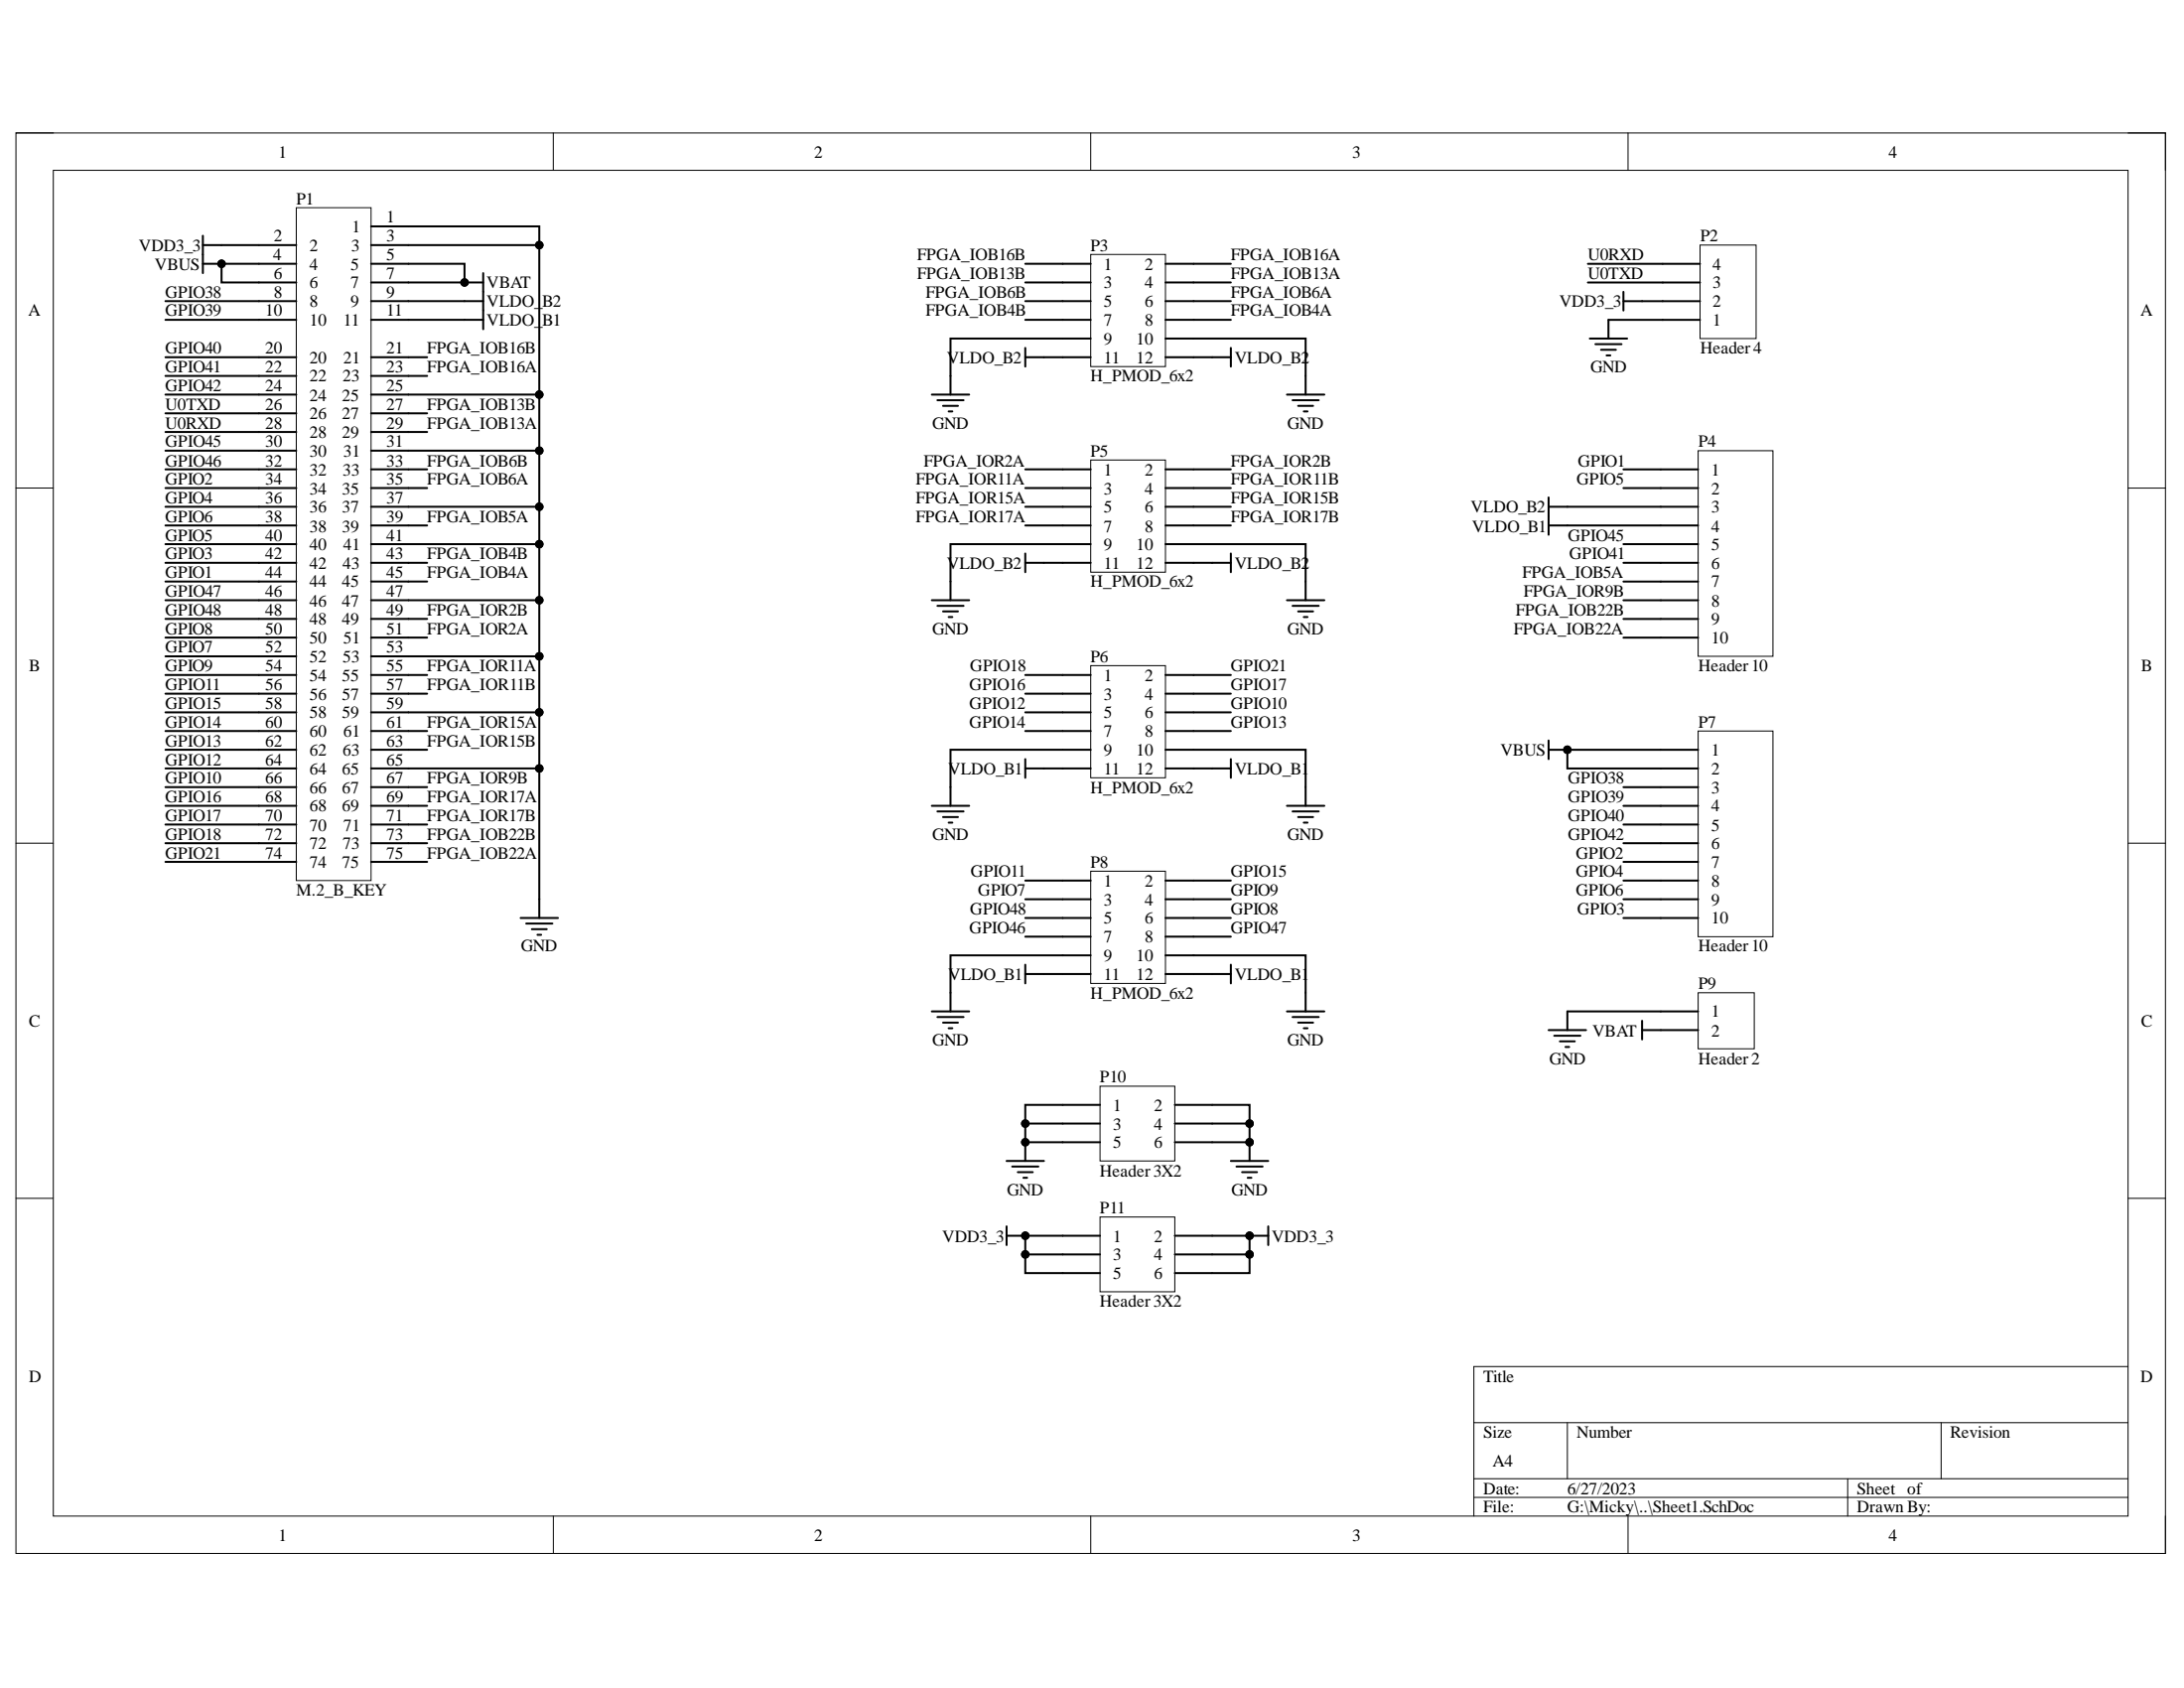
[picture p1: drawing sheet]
<svg xmlns="http://www.w3.org/2000/svg" width="279mm" height="216mm" viewBox="0 0 279 216" stroke-linecap="round" stroke-linejoin="round" font-family="sans-serif">
<path d="M2 17h275v181.7h-275z" fill="none" stroke="#000" stroke-width=".13"/>
<path d="M6.8 21.8h265.4v172.1h-265.4z" fill-rule="evenodd" fill="#fff"/>
<g fill="none" stroke="#000" stroke-width=".13">
<path d="M2 17h4.8M70.8 17v4.8M139.5 17v4.8M208.3 17v4.8M272.2 17h4.8v4.8M6.8 21.8h265.4v172.1h-265.4zM2 62.4h4.8M272.2 62.4h4.8M2 107.8h4.8M272.2 107.8h4.8M2 153.3h4.8M272.2 153.3h4.8"/>
<path d="M272.2 174.8h-83.6v19.1M70.8 193.9v4.8M139.5 193.9v4.8M188.6 182h83.6M188.6 189.1h83.6M188.6 191.5h83.6M200.5 182v7.1M208.3 193.9v4.8M236.4 189.1v4.8M248.3 182v7.1M277 193.9v4.8"/>
</g>
<path d="M37.9 26.6h9.6v86h-9.6z" fill-rule="evenodd" fill="#fff"/>
<g fill="none" stroke="#000" stroke-width=".13">
<path d="M37.9 26.6h9.6v86h-9.6z"/>
<circle cx="28.3" cy="33.7" r=".48"/>
<circle cx="59.4" cy="36.1" r=".48"/>
</g>
<g fill="none" stroke="#000" stroke-width=".25">
<path d="M26 31.3h2.3M26 33.7h2.3M26 30.1v4.8M33.1 31.3h4.8M33.1 33.7h4.8M33.1 36.1h4.8M33.1 38.5h4.8M47.5 29h4.8M47.5 31.3h4.8M47.5 33.7h4.8M47.5 36.1h4.8M47.5 38.5h4.8"/>
<path d="M59.4 36.1h2.4M59.4 38.5h2.4M61.8 34.9v7.2M33.1 40.9h4.8M33.1 45.7h4.8M33.1 48.1h4.8M33.1 50.5h4.8M33.1 52.9h4.8M33.1 55.3h4.8M33.1 57.6h4.8M47.5 40.9h4.8M47.5 45.7h4.8"/>
<path d="M47.5 48.1h4.8M47.5 50.5h4.8M47.5 52.9h4.8M47.5 55.3h4.8M47.5 57.6h4.8M59.4 40.9h2.4M33.1 60h4.8M33.1 62.4h4.8M33.1 64.8h4.8M33.1 67.2h4.8M33.1 69.6h4.8M33.1 72h4.8"/>
<path d="M33.1 74.4h4.8M33.1 76.8h4.8M33.1 79.2h4.8M47.5 60h4.8M47.5 62.4h4.8M47.5 64.8h4.8M47.5 67.2h4.8M47.5 69.6h4.8M47.5 72h4.8M47.5 74.4h4.8M47.5 76.8h4.8M47.5 79.2h4.8"/>
<path d="M33.1 81.5h4.8M33.1 83.9h4.8M33.1 86.3h4.8M33.1 88.7h4.8M33.1 91.1h4.8M33.1 93.5h4.8M33.1 95.9h4.8M33.1 98.3h4.8M47.5 81.5h4.8M47.5 83.9h4.8M47.5 86.3h4.8M47.5 88.7h4.8"/>
<path d="M47.5 91.1h4.8M47.5 93.5h4.8M47.5 95.9h4.8M47.5 98.3h4.8M33.1 100.7h4.8M33.1 103.1h4.8M33.1 105.5h4.8M33.1 107.8h4.8M33.1 110.2h4.8M47.5 100.7h4.8M47.5 103.1h4.8M47.5 105.5h4.8"/>
<path d="M47.5 107.8h4.8M47.5 110.2h4.8M66.6 117.4h4.8M67.3 118.1h3.4M68 118.8h1.9M68.8 119.6h.4M69 115v2.4"/>
</g>
<g fill="#000">
<circle cx="28.3" cy="33.7" r=".48"/>
<circle cx="59.4" cy="36.1" r=".48"/>
</g>
<path d="M139.5 32.5h9.6v14.4h-9.6z" fill-rule="evenodd" fill="#fff"/>
<path d="M139.5 32.5h9.6v14.4h-9.6z" fill="none" stroke="#000" stroke-width=".13"/>
<path d="M135.9 33.7h3.6M135.9 36.1h3.6M135.9 38.5h3.6M149.1 33.7h3.6M149.1 36.1h3.6M149.1 38.5h3.6M135.9 40.9h3.6M135.9 43.3h3.6M135.9 45.7h3.6M149.1 40.9h3.6M149.1 43.3h3.6M149.1 45.7h3.6" fill="none" stroke="#000" stroke-width=".25"/>
<path d="M139.5 58.8h9.6v14.4h-9.6z" fill-rule="evenodd" fill="#fff"/>
<path d="M139.5 58.8h9.6v14.4h-9.6z" fill="none" stroke="#000" stroke-width=".13"/>
<path d="M135.9 60h3.6M135.9 62.4h3.6M135.9 64.8h3.6M135.9 67.2h3.6M135.9 69.6h3.6M135.9 72h3.6M149.1 60h3.6M149.1 62.4h3.6M149.1 64.8h3.6M149.1 67.2h3.6M149.1 69.6h3.6M149.1 72h3.6" fill="none" stroke="#000" stroke-width=".25"/>
<path d="M139.5 85.1h9.6v14.4h-9.6z" fill-rule="evenodd" fill="#fff"/>
<path d="M139.5 85.1h9.6v14.4h-9.6z" fill="none" stroke="#000" stroke-width=".13"/>
<g fill="none" stroke="#000" stroke-width=".25">
<path d="M119.2 50.5h4.8M119.9 51.2h3.4M120.6 51.9h2M121.4 52.6h.4M121.6 48.1v2.4M164.6 50.5h4.8M165.4 51.2h3.3M166.1 51.9h1.9M166.8 52.6h.5M167 48.1v2.4M119.2 76.8h4.8M119.9 77.5h3.4"/>
<path d="M120.6 78.2h2M121.4 78.9h.4M121.6 74.4v2.4M164.6 76.8h4.8M165.4 77.5h3.3M166.1 78.2h1.9M166.8 78.9h.5M167 74.4v2.4M135.9 86.3h3.6M135.9 88.7h3.6M135.9 91.1h3.6M135.9 93.5h3.6"/>
<path d="M135.9 95.9h3.6M135.9 98.3h3.6M149.1 86.3h3.6M149.1 88.7h3.6M149.1 91.1h3.6M149.1 93.5h3.6M149.1 95.9h3.6M149.1 98.3h3.6M119.2 103.1h4.8M119.9 103.8h3.4M120.6 104.5h2M121.4 105.2h.4"/>
<path d="M121.6 100.7v2.4M164.6 103.1h4.8M165.4 103.8h3.3M166.1 104.5h1.9M166.8 105.2h.5M167 100.7v2.4"/>
</g>
<path d="M217.5 31.3h7.2v12h-7.2z" fill-rule="evenodd" fill="#fff"/>
<path d="M217.5 31.3h7.2v12h-7.2z" fill="none" stroke="#000" stroke-width=".13"/>
<path d="M207.7 38.5h2.4M207.7 37.3v2.4M212.7 38.5h4.8M212.7 36.1h4.8M212.7 33.7h4.8M203.4 43.3h4.8M204.1 44h3.3M204.8 44.7h1.9M205.5 45.5h.5M205.8 40.9v2.4M212.7 40.9h4.8" fill="none" stroke="#000" stroke-width=".25"/>
<path d="M139.5 111.4h9.6v14.4h-9.6z" fill-rule="evenodd" fill="#fff"/>
<path d="M139.5 111.4h9.6v14.4h-9.6z" fill="none" stroke="#000" stroke-width=".13"/>
<g fill="none" stroke="#000" stroke-width=".25">
<path d="M135.9 112.6h3.6M135.9 115h3.6M135.9 117.4h3.6M135.9 119.8h3.6M149.1 112.6h3.6M149.1 115h3.6M149.1 117.4h3.6M149.1 119.8h3.6M119.2 129.4h4.8M119.9 130.1h3.4M120.6 130.8h2M121.4 131.5h.4"/>
<path d="M121.6 127v2.4M135.9 122.2h3.6M135.9 124.6h3.6M149.1 122.2h3.6M149.1 124.6h3.6M164.6 129.4h4.8M165.4 130.1h3.3M166.1 130.8h1.9M166.8 131.5h.5M167 127v2.4"/>
</g>
<path d="M217.2 57.6h9.6v26.3h-9.6z" fill-rule="evenodd" fill="#fff"/>
<path d="M217.2 57.6h9.6v26.3h-9.6z" fill="none" stroke="#000" stroke-width=".13"/>
<path d="M212.5 60h4.7M212.5 62.4h4.7M212.5 64.8h4.7M212.5 67.2h4.7M212.5 69.6h4.7M212.5 72h4.7M212.5 74.4h4.7M212.5 76.8h4.7M212.5 79.2h4.7M212.5 81.6h4.7" fill="none" stroke="#000" stroke-width=".25"/>
<path d="M217.2 93.5h9.6v26.3h-9.6z" fill-rule="evenodd" fill="#fff"/>
<g fill="none" stroke="#000" stroke-width=".13">
<path d="M217.2 93.5h9.6v26.3h-9.6z"/>
<circle cx="200.5" cy="95.9" r=".48"/>
</g>
<g fill="none" stroke="#000" stroke-width=".25">
<path d="M198.1 63.6v4.8M198.1 67.2h2.4M198.1 64.8h2.4M198.1 95.9h2.4M198.1 94.7v2.4M212.5 95.9h4.7M212.5 98.3h4.7M212.5 100.7h4.7M212.5 103.1h4.7M212.5 105.5h4.7M212.5 107.8h4.7M212.5 110.2h4.7"/>
<path d="M212.5 112.6h4.7M212.5 115h4.7M212.5 117.4h4.7"/>
</g>
<circle cx="200.5" cy="95.9" r=".48" fill="#000"/>
<path d="M140.7 138.9h9.6v9.6h-9.6z" fill-rule="evenodd" fill="#fff"/>
<path d="M140.7 138.9h9.6v9.6h-9.6z" fill="none" stroke="#000" stroke-width=".13"/>
<path d="M135.9 141.3h4.8M135.9 143.7h4.8M135.9 146.1h4.8M150.3 141.3h4.8M150.3 143.7h4.8M150.3 146.1h4.8" fill="none" stroke="#000" stroke-width=".25"/>
<path d="M140.7 155.7h9.6v9.5h-9.6z" fill-rule="evenodd" fill="#fff"/>
<g fill="none" stroke="#000" stroke-width=".13">
<path d="M140.7 155.7h9.6v9.5h-9.6z"/>
<circle cx="131.2" cy="146.1" r=".48"/>
<circle cx="131.2" cy="158.1" r=".48"/>
<circle cx="159.9" cy="146.1" r=".48"/>
<circle cx="159.9" cy="158.1" r=".48"/>
</g>
<g fill="none" stroke="#000" stroke-width=".25">
<path d="M128.8 158.1h2.4M128.8 148.5h4.8M128.8 156.9v2.3M129.5 149.2h3.3M130.2 149.9h1.9M130.9 150.6h.5M131.2 146.1v2.4M135.9 158.1h4.8M150.3 158.1h4.8M157.5 148.5h4.7M158.2 149.2h3.3M158.9 149.9h1.9"/>
<path d="M159.6 150.6h.5M159.9 158.1h2.3M159.9 146.1v2.4M162.2 156.9v2.3M135.9 160.4h4.8M135.9 162.8h4.8M150.3 160.4h4.8M150.3 162.8h4.8"/>
</g>
<g fill="#000">
<circle cx="131.2" cy="146.1" r=".48"/>
<circle cx="131.2" cy="158.1" r=".48"/>
<circle cx="159.9" cy="146.1" r=".48"/>
<circle cx="159.9" cy="158.1" r=".48"/>
</g>
<path d="M217.2 127h7.2v7.1h-7.2z" fill-rule="evenodd" fill="#fff"/>
<g fill="none" stroke="#000" stroke-width=".13">
<path d="M217.2 127h7.2v7.1h-7.2z"/>
<circle cx="28.3" cy="33.7" r=".48"/>
<circle cx="59.4" cy="36.1" r=".48"/>
<circle cx="69" cy="31.3" r=".48"/>
<circle cx="69" cy="57.6" r=".48"/>
<circle cx="69" cy="50.5" r=".48"/>
<circle cx="69" cy="64.8" r=".48"/>
<circle cx="69" cy="69.6" r=".48"/>
<circle cx="69" cy="76.8" r=".48"/>
<circle cx="69" cy="83.9" r=".48"/>
<circle cx="69" cy="91.1" r=".48"/>
<circle cx="69" cy="98.3" r=".48"/>
<circle cx="200.5" cy="95.9" r=".48"/>
<circle cx="131.2" cy="146.1" r=".48"/>
<circle cx="131.2" cy="143.7" r=".48"/>
<circle cx="131.2" cy="158.1" r=".48"/>
<circle cx="159.9" cy="146.1" r=".48"/>
<circle cx="159.9" cy="143.7" r=".48"/>
<circle cx="159.9" cy="158.1" r=".48"/>
<circle cx="131.2" cy="160.4" r=".48"/>
<circle cx="159.9" cy="160.4" r=".48"/>
</g>
<g fill="none" stroke="#000" stroke-width=".25">
<path d="M21.2 38.5h11.9M28.3 31.3h4.8M33.1 33.7h-4.8v2.4h4.8M52.3 33.7h7.1v2.4h-7.1M52.3 29h16.7v2.3M52.3 31.3h16.7v83.7M52.3 38.5h7.1M131.2 38.5h4.7M131.2 33.7h4.7M131.2 36.1h4.7M152.7 38.5h4.8M152.7 33.7h4.8"/>
<path d="M152.7 36.1h4.8M203.1 33.7h9.6M203.1 36.1h9.6M210.1 38.5h2.6M21.2 57.6h11.9M21.2 50.5h11.9M21.2 40.9h11.9M21.2 45.7h11.9M21.2 48.1h11.9M21.2 52.9h11.9M21.2 55.3h11.9M52.3 57.6h16.7"/>
<path d="M52.3 50.5h16.7M52.3 40.9h7.1M52.3 45.7h2.3M52.3 48.1h2.3M52.3 52.9h2.3M52.3 55.3h2.3M131.2 40.9h4.7M131.2 45.7h4.7M131.2 44.5v2.4M135.9 43.3h-14.3v4.8M152.7 43.3h14.3v4.8M152.7 40.9h4.8"/>
<path d="M152.7 45.7h4.8M157.5 44.5v2.4M205.8 40.9h6.9M21.2 69.6h11.9M21.2 76.8h11.9M21.2 64.8h11.9M21.2 60h11.9M21.2 62.4h11.9M21.2 67.2h11.9M21.2 74.4h11.9M21.2 79.2h11.9M21.2 72h11.9"/>
<path d="M52.3 69.6h16.7M52.3 76.8h16.7M52.3 64.8h16.7M52.3 60h2.3M52.3 62.4h2.3M52.3 67.2h2.3M52.3 74.4h2.3M52.3 79.2h2.3M52.3 72h2.3M131.2 64.8h4.7M131.2 60h4.7M131.2 62.4h4.7"/>
<path d="M131.2 67.2h4.7M131.2 72h4.7M131.2 70.8v2.4M135.9 69.6h-14.3v4.8M152.7 69.6h14.3v4.8M152.7 64.8h4.8M152.7 60h4.8M152.7 62.4h4.8M152.7 67.2h4.8M152.7 72h4.8M157.5 70.8v2.4M200.5 64.8h12"/>
<path d="M200.5 67.2h12M207.7 69.6h4.8M207.7 76.8h4.8M207.7 60h4.8M207.7 62.4h4.8M207.7 74.4h4.8M207.7 79.2h4.8M207.7 72h4.8M21.2 83.9h11.9M21.2 98.3h11.9M21.2 91.1h11.9M21.2 81.5h11.9"/>
<path d="M21.2 88.7h11.9M21.2 95.9h11.9M21.2 93.5h11.9M21.2 86.3h11.9M52.3 83.9h16.7M52.3 98.3h16.7M52.3 91.1h16.7M52.3 81.5h2.3M52.3 88.7h2.3M52.3 95.9h2.3M52.3 93.5h2.3M52.3 86.3h2.3"/>
<path d="M131.2 98.3h4.7M131.2 91.1h4.7M131.2 88.7h4.7M131.2 93.5h4.7M131.2 86.3h4.7M131.2 97.1v2.4M135.9 95.9h-14.3v4.8M152.7 95.9h14.3v4.8M152.7 98.3h4.8M152.7 91.1h4.8M152.7 88.7h4.8M152.7 93.5h4.8"/>
<path d="M152.7 86.3h4.8M157.5 97.1v2.4M207.7 81.6h4.8M212.5 95.9h-12v2.4h12M21.2 103.1h11.9M21.2 105.5h11.9M21.2 107.8h11.9M21.2 110.2h11.9M21.2 100.7h11.9M52.3 103.1h2.3M52.3 105.5h2.3M52.3 107.8h2.3"/>
<path d="M52.3 110.2h2.3M52.3 100.7h2.3M131.2 112.6h4.7M131.2 115h4.7M131.2 117.4h4.7M131.2 119.8h4.7M152.7 112.6h4.8M152.7 115h4.8M152.7 117.4h4.8M152.7 119.8h4.8M207.7 103.1h4.8M207.7 105.5h4.8"/>
<path d="M207.7 107.8h4.8M207.7 110.2h4.8M207.7 100.7h4.8M207.7 112.6h4.8M207.7 115h4.8M207.7 117.4h4.8M131.2 124.6h4.7M131.2 123.4v2.4M135.9 122.2h-14.3v4.8M152.7 122.2h14.3v4.8M152.7 124.6h4.8M157.5 123.4v2.4"/>
<path d="M198.1 131.8h4.8M198.8 132.5h3.4M199.6 133.2h1.9M200.3 133.9h.4M210.1 131.8h7.1M210.1 130.6v2.3M217.2 129.4h-16.7v2.4M135.9 143.7h-4.7v2.4h4.7M135.9 141.3h-4.7v2.4M135.9 158.1h-4.7v2.3h4.7M155.1 141.3h4.8v4.8h-4.8M155.1 158.1h4.8v2.3h-4.8"/>
<path d="M155.1 143.7h4.8M131.2 160.4v2.4h4.7M159.9 160.4v2.4h-4.8"/>
</g>
<g fill="#000">
<circle cx="28.3" cy="33.7" r=".48"/>
<circle cx="59.4" cy="36.1" r=".48"/>
<circle cx="69" cy="31.3" r=".48"/>
<circle cx="69" cy="57.6" r=".48"/>
<circle cx="69" cy="50.5" r=".48"/>
<circle cx="69" cy="64.8" r=".48"/>
<circle cx="69" cy="69.6" r=".48"/>
<circle cx="69" cy="76.8" r=".48"/>
<circle cx="69" cy="83.9" r=".48"/>
<circle cx="69" cy="91.1" r=".48"/>
<circle cx="69" cy="98.3" r=".48"/>
<circle cx="200.5" cy="95.9" r=".48"/>
<circle cx="131.2" cy="146.1" r=".48"/>
<circle cx="131.2" cy="143.7" r=".48"/>
<circle cx="131.2" cy="158.1" r=".48"/>
<circle cx="159.9" cy="146.1" r=".48"/>
<circle cx="159.9" cy="143.7" r=".48"/>
<circle cx="159.9" cy="158.1" r=".48"/>
<circle cx="131.2" cy="160.4" r=".48"/>
<circle cx="159.9" cy="160.4" r=".48"/>
</g>
<g font-size="2.2">
<text x="35.6" y="20.1">1</text>
<text x="104.1" y="20.1">2</text>
<text x="173" y="20.1">3</text>
<text x="241.6" y="20.1">4</text>
<text x="37.9" y="26.1">P1</text>
<text x="45" y="29.7">1</text>
<text x="49.4" y="28.5">1</text>
<text x="17.8" y="32.1">VDD3_3</text>
<text x="19.8" y="34.5">VBUS</text>
<text x="34.9" y="33.3">4</text>
<text x="35" y="30.9">2</text>
<text x="35" y="35.7">6</text>
<text x="39.6" y="32.1">2</text>
<text x="39.6" y="34.5">4</text>
<text x="44.8" y="34.5">5</text>
<text x="44.9" y="32.1">3</text>
<text x="49.4" y="30.9">3</text>
<text x="49.4" y="33.3">5</text>
<text x="49.4" y="35.7">7</text>
<text x="117.3" y="35.7">FPGA_IOB13B</text>
<text x="117.3" y="33.3">FPGA_IOB16B</text>
<text x="139.5" y="32.1">P3</text>
<text x="141.2" y="34.5">1</text>
<text x="146.4" y="34.5">2</text>
<text x="157.4" y="35.7">FPGA_IOB13A</text>
<text x="157.4" y="33.3">FPGA_IOB16A</text>
<text x="203.1" y="35.7">U0TXD</text>
<text x="203.1" y="33.3">U0RXD</text>
<text x="217.5" y="30.9">P2</text>
<text x="219.1" y="34.5">4</text>
<text x="3.6" y="40.4">A</text>
<text x="21.2" y="40.4">GPIO39</text>
<text x="21.2" y="38.1">GPIO38</text>
<text x="33.9" y="40.4">10</text>
<text x="35" y="38.1">8</text>
<text x="39.6" y="36.9">6</text>
<text x="39.6" y="39.3">8</text>
<text x="39.6" y="41.7">10</text>
<text x="43.9" y="41.7">11</text>
<text x="44.8" y="36.9">7</text>
<text x="44.8" y="39.3">9</text>
<text x="49.4" y="38.1">9</text>
<text x="49.4" y="40.4">11</text>
<text x="62.3" y="41.7">VLDO_</text>
<text x="62.3" y="39.3">VLDO_</text>
<text x="62.3" y="36.9">VBAT</text>
<text x="69.4" y="41.7">B1</text>
<text x="69.4" y="39.3">B2</text>
<text x="118.4" y="40.4">FPGA_IOB4B</text>
<text x="118.4" y="38.1">FPGA_IOB6B</text>
<text x="141.2" y="36.9">3</text>
<text x="141.2" y="39.3">5</text>
<text x="141.2" y="41.7">7</text>
<text x="146.4" y="36.9">4</text>
<text x="146.4" y="39.3">6</text>
<text x="146.4" y="41.7">8</text>
<text x="157.4" y="40.4">FPGA_IOB4A</text>
<text x="157.4" y="38.1">FPGA_IOB6A</text>
<text x="199.5" y="39.3">VDD3_3</text>
<text x="219.1" y="41.7">1</text>
<text x="219.1" y="39.3">2</text>
<text x="219.1" y="36.9">3</text>
<text x="273.9" y="40.4">A</text>
<text x="21.2" y="47.6">GPIO41</text>
<text x="21.2" y="45.3">GPIO40</text>
<text x="33.9" y="45.3">20</text>
<text x="33.9" y="47.6">22</text>
<text x="39.6" y="46.4">20</text>
<text x="43.9" y="46.4">21</text>
<text x="49.4" y="45.3">21</text>
<text x="49.4" y="47.6">23</text>
<text x="54.7" y="47.6">FPGA_IOB16A</text>
<text x="54.7" y="45.3">FPGA_IOB16B</text>
<text x="121.1" y="46.4">VLDO_B2</text>
<text x="141.2" y="44.1">9</text>
<text x="141.2" y="46.4">11</text>
<text x="145.3" y="44.1">10</text>
<text x="145.3" y="46.4">12</text>
<text x="157.9" y="46.4">VLDO_B2</text>
<text x="203.5" y="47.6">GND</text>
<text x="217.5" y="45.3">Header4</text>
<text x="21.2" y="52.4">U0TXD</text>
<text x="21.2" y="50.1">GPIO42</text>
<text x="33.9" y="50.1">24</text>
<text x="33.9" y="52.4">26</text>
<text x="39.6" y="48.8">22</text>
<text x="39.6" y="51.3">24</text>
<text x="39.6" y="53.6">26</text>
<text x="43.7" y="51.3">25</text>
<text x="43.7" y="53.6">27</text>
<text x="43.8" y="48.8">23</text>
<text x="49.4" y="50.1">25</text>
<text x="49.4" y="52.4">27</text>
<text x="54.7" y="52.4">FPGA_IOB13B</text>
<text x="139.5" y="48.8">H_PMOD_6x2</text>
<text x="21.2" y="54.8">U0RXD</text>
<text x="21.2" y="59.6">GPIO46</text>
<text x="21.2" y="57.2">GPIO45</text>
<text x="33.9" y="54.8">28</text>
<text x="33.9" y="57.2">30</text>
<text x="33.9" y="59.6">32</text>
<text x="39.6" y="56">28</text>
<text x="39.6" y="58.4">30</text>
<text x="43.7" y="56">29</text>
<text x="43.9" y="58.4">31</text>
<text x="49.4" y="54.8">29</text>
<text x="49.4" y="57.2">31</text>
<text x="49.4" y="59.6">33</text>
<text x="54.7" y="59.6">FPGA_IOB6B</text>
<text x="54.7" y="54.8">FPGA_IOB13A</text>
<text x="118.2" y="59.6">FPGA_IOR2A</text>
<text x="119.3" y="54.8">GND</text>
<text x="139.5" y="58.4">P5</text>
<text x="157.4" y="59.6">FPGA_IOR2B</text>
<text x="164.7" y="54.8">GND</text>
<text x="201.9" y="59.6">GPIO1</text>
<text x="217.3" y="57.2">P4</text>
<text x="21.2" y="62">GPIO2</text>
<text x="21.2" y="64.4">GPIO4</text>
<text x="33.9" y="62">34</text>
<text x="33.9" y="64.4">36</text>
<text x="39.6" y="60.8">32</text>
<text x="39.6" y="63.2">34</text>
<text x="39.6" y="65.6">36</text>
<text x="43.7" y="63.2">35</text>
<text x="43.7" y="65.6">37</text>
<text x="43.8" y="60.8">33</text>
<text x="49.4" y="62">35</text>
<text x="49.4" y="64.4">37</text>
<text x="54.7" y="62">FPGA_IOB6A</text>
<text x="117.2" y="64.4">FPGA_IOR15A</text>
<text x="117.2" y="62">FPGA_IOR11A</text>
<text x="141.2" y="60.8">1</text>
<text x="141.2" y="63.2">3</text>
<text x="141.2" y="65.6">5</text>
<text x="146.4" y="60.8">2</text>
<text x="146.4" y="63.2">4</text>
<text x="146.4" y="65.6">6</text>
<text x="157.4" y="64.4">FPGA_IOR15B</text>
<text x="157.4" y="62">FPGA_IOR11B</text>
<text x="188.2" y="65.6">VLDO_B2</text>
<text x="201.7" y="62">GPIO5</text>
<text x="218.9" y="60.8">1</text>
<text x="218.9" y="63.2">2</text>
<text x="218.9" y="65.6">3</text>
<text x="21.2" y="71.6">GPIO3</text>
<text x="21.2" y="69.2">GPIO5</text>
<text x="21.2" y="66.7">GPIO6</text>
<text x="33.9" y="66.7">38</text>
<text x="33.9" y="69.2">40</text>
<text x="33.9" y="71.6">42</text>
<text x="39.6" y="68">38</text>
<text x="39.6" y="70.4">40</text>
<text x="43.7" y="68">39</text>
<text x="43.9" y="70.4">41</text>
<text x="49.4" y="66.7">39</text>
<text x="49.4" y="69.2">41</text>
<text x="49.4" y="71.6">43</text>
<text x="54.7" y="71.6">FPGA_IOB4B</text>
<text x="54.7" y="66.7">FPGA_IOB5A</text>
<text x="117.2" y="66.7">FPGA_IOR17A</text>
<text x="141.2" y="68">7</text>
<text x="141.2" y="70.4">9</text>
<text x="145.3" y="70.4">10</text>
<text x="146.4" y="68">8</text>
<text x="157.4" y="66.7">FPGA_IOR17B</text>
<text x="188.3" y="68">VLDO_B1</text>
<text x="200.6" y="69.2">GPIO45</text>
<text x="200.8" y="71.6">GPIO41</text>
<text x="218.9" y="68">4</text>
<text x="218.9" y="70.4">5</text>
<text x="21.2" y="73.9">GPIO1</text>
<text x="21.2" y="76.3">GPIO47</text>
<text x="33.9" y="73.9">44</text>
<text x="33.9" y="76.3">46</text>
<text x="39.6" y="72.7">42</text>
<text x="39.6" y="75.1">44</text>
<text x="39.6" y="77.6">46</text>
<text x="43.7" y="75.1">45</text>
<text x="43.7" y="77.6">47</text>
<text x="43.8" y="72.7">43</text>
<text x="49.4" y="73.9">45</text>
<text x="49.4" y="76.3">47</text>
<text x="54.7" y="73.9">FPGA_IOB4A</text>
<text x="121.1" y="72.7">VLDO_B2</text>
<text x="139.5" y="75.1">H_PMOD_6x2</text>
<text x="141.2" y="72.7">11</text>
<text x="145.3" y="72.7">12</text>
<text x="157.9" y="72.7">VLDO_B2</text>
<text x="194.8" y="73.9">FPGA_IOB5A</text>
<text x="194.9" y="76.3">FPGA_IOR9B</text>
<text x="218.9" y="72.7">6</text>
<text x="218.9" y="75.1">7</text>
<text x="218.9" y="77.6">8</text>
<text x="21.2" y="83.5">GPIO7</text>
<text x="21.2" y="81.1">GPIO8</text>
<text x="21.2" y="78.8">GPIO48</text>
<text x="33.9" y="78.8">48</text>
<text x="33.9" y="81.1">50</text>
<text x="33.9" y="83.5">52</text>
<text x="39.6" y="79.9">48</text>
<text x="39.6" y="82.3">50</text>
<text x="43.7" y="79.9">49</text>
<text x="43.9" y="82.3">51</text>
<text x="49.4" y="78.8">49</text>
<text x="49.4" y="81.1">51</text>
<text x="49.4" y="83.5">53</text>
<text x="54.7" y="78.8">FPGA_IOR2B</text>
<text x="54.7" y="81.1">FPGA_IOR2A</text>
<text x="119.3" y="81.1">GND</text>
<text x="164.7" y="81.1">GND</text>
<text x="193.7" y="81.1">FPGA_IOB22A</text>
<text x="193.9" y="78.8">FPGA_IOB22B</text>
<text x="218.9" y="79.9">9</text>
<text x="218.9" y="82.3">10</text>
<text x="3.7" y="85.9">B</text>
<text x="21.2" y="85.9">GPIO9</text>
<text x="21.2" y="88.3">GPIO11</text>
<text x="33.9" y="85.9">54</text>
<text x="33.9" y="88.3">56</text>
<text x="39.6" y="84.7">52</text>
<text x="39.6" y="87.1">54</text>
<text x="39.6" y="89.5">56</text>
<text x="43.7" y="87.1">55</text>
<text x="43.7" y="89.5">57</text>
<text x="43.8" y="84.7">53</text>
<text x="49.4" y="85.9">55</text>
<text x="49.4" y="88.3">57</text>
<text x="54.7" y="88.3">FPGA_IOR11B</text>
<text x="54.7" y="85.9">FPGA_IOR11A</text>
<text x="124" y="88.3">GPIO16</text>
<text x="124.1" y="85.9">GPIO18</text>
<text x="139.5" y="84.7">P6</text>
<text x="141.2" y="87.1">1</text>
<text x="141.2" y="89.5">3</text>
<text x="146.4" y="87.1">2</text>
<text x="146.4" y="89.5">4</text>
<text x="157.4" y="88.3">GPIO17</text>
<text x="157.4" y="85.9">GPIO21</text>
<text x="217.3" y="85.9">Header10</text>
<text x="273.9" y="85.9">B</text>
<text x="21.2" y="95.5">GPIO13</text>
<text x="21.2" y="90.7">GPIO15</text>
<text x="21.2" y="93">GPIO14</text>
<text x="33.9" y="90.7">58</text>
<text x="33.9" y="93">60</text>
<text x="33.9" y="95.5">62</text>
<text x="39.6" y="91.9">58</text>
<text x="39.6" y="94.2">60</text>
<text x="43.7" y="91.9">59</text>
<text x="43.9" y="94.2">61</text>
<text x="49.4" y="90.7">59</text>
<text x="49.4" y="93">61</text>
<text x="49.4" y="95.5">63</text>
<text x="54.7" y="95.5">FPGA_IOR15B</text>
<text x="54.7" y="93">FPGA_IOR15A</text>
<text x="124" y="90.7">GPIO12</text>
<text x="124" y="93">GPIO14</text>
<text x="141.2" y="91.9">5</text>
<text x="141.2" y="94.2">7</text>
<text x="146.4" y="91.9">6</text>
<text x="146.4" y="94.2">8</text>
<text x="157.4" y="90.7">GPIO10</text>
<text x="157.4" y="93">GPIO13</text>
<text x="217.3" y="93">P7</text>
<text x="21.2" y="100.2">GPIO10</text>
<text x="21.2" y="97.9">GPIO12</text>
<text x="33.9" y="97.9">64</text>
<text x="33.9" y="100.2">66</text>
<text x="39.6" y="96.7">62</text>
<text x="39.6" y="99.1">64</text>
<text x="39.6" y="101.4">66</text>
<text x="43.7" y="99.1">65</text>
<text x="43.7" y="101.4">67</text>
<text x="43.8" y="96.7">63</text>
<text x="49.4" y="97.9">65</text>
<text x="49.4" y="100.2">67</text>
<text x="54.7" y="100.2">FPGA_IOR9B</text>
<text x="121.3" y="99.1">VLDO_B1</text>
<text x="139.5" y="101.4">H_PMOD_6x2</text>
<text x="141.2" y="96.7">9</text>
<text x="141.2" y="99.1">11</text>
<text x="145.3" y="96.7">10</text>
<text x="145.3" y="99.1">12</text>
<text x="157.9" y="99.1">VLDO_B1</text>
<text x="192" y="96.7">VBUS</text>
<text x="200.6" y="100.2">GPIO38</text>
<text x="218.9" y="96.7">1</text>
<text x="218.9" y="99.1">2</text>
<text x="218.9" y="101.4">3</text>
<text x="21.2" y="102.6">GPIO16</text>
<text x="21.2" y="107.4">GPIO18</text>
<text x="21.2" y="105.1">GPIO17</text>
<text x="33.9" y="102.6">68</text>
<text x="33.9" y="105.1">70</text>
<text x="33.9" y="107.4">72</text>
<text x="39.6" y="103.8">68</text>
<text x="39.6" y="106.2">70</text>
<text x="43.7" y="103.8">69</text>
<text x="43.9" y="106.2">71</text>
<text x="49.4" y="102.6">69</text>
<text x="49.4" y="105.1">71</text>
<text x="49.4" y="107.4">73</text>
<text x="54.7" y="105.1">FPGA_IOR17B</text>
<text x="54.7" y="102.6">FPGA_IOR17A</text>
<text x="54.7" y="107.4">FPGA_IOB22B</text>
<text x="119.3" y="107.4">GND</text>
<text x="164.7" y="107.4">GND</text>
<text x="200.6" y="107.4">GPIO42</text>
<text x="200.6" y="105.1">GPIO40</text>
<text x="200.6" y="102.6">GPIO39</text>
<text x="218.9" y="103.8">4</text>
<text x="218.9" y="106.2">5</text>
<text x="21.2" y="109.8">GPIO21</text>
<text x="33.9" y="109.8">74</text>
<text x="39.6" y="108.6">72</text>
<text x="39.6" y="111">74</text>
<text x="43.7" y="111">75</text>
<text x="43.8" y="108.6">73</text>
<text x="49.4" y="109.8">75</text>
<text x="54.7" y="109.8">FPGA_IOB22A</text>
<text x="124.2" y="112.2">GPIO11</text>
<text x="139.5" y="111">P8</text>
<text x="141.2" y="113.4">1</text>
<text x="146.4" y="113.4">2</text>
<text x="157.4" y="112.2">GPIO15</text>
<text x="201.6" y="109.8">GPIO2</text>
<text x="201.6" y="112.2">GPIO4</text>
<text x="218.9" y="108.6">6</text>
<text x="218.9" y="111">7</text>
<text x="218.9" y="113.4">8</text>
<text x="37.9" y="114.6">M.2_B_KEY</text>
<text x="124" y="119.4">GPIO46</text>
<text x="124.1" y="117">GPIO48</text>
<text x="125.1" y="114.6">GPIO7</text>
<text x="141.2" y="115.8">3</text>
<text x="141.2" y="118.2">5</text>
<text x="146.4" y="115.8">4</text>
<text x="146.4" y="118.2">6</text>
<text x="157.4" y="117">GPIO8</text>
<text x="157.4" y="114.6">GPIO9</text>
<text x="157.4" y="119.4">GPIO47</text>
<text x="201.6" y="114.6">GPIO6</text>
<text x="201.8" y="117">GPIO3</text>
<text x="218.9" y="115.8">9</text>
<text x="218.9" y="118.2">10</text>
<text x="66.7" y="121.7">GND</text>
<text x="121.3" y="125.4">VLDO_B1</text>
<text x="141.2" y="120.5">7</text>
<text x="141.2" y="123">9</text>
<text x="141.2" y="125.4">11</text>
<text x="145.3" y="123">10</text>
<text x="145.3" y="125.4">12</text>
<text x="146.4" y="120.5">8</text>
<text x="157.9" y="125.4">VLDO_B1</text>
<text x="217.3" y="121.7">Header10</text>
<text x="3.7" y="131.4">C</text>
<text x="139.5" y="127.7">H_PMOD_6x2</text>
<text x="217.3" y="126.5">P9</text>
<text x="218.9" y="130.1">1</text>
<text x="273.9" y="131.4">C</text>
<text x="119.3" y="133.7">GND</text>
<text x="164.7" y="133.7">GND</text>
<text x="198.2" y="136.1">GND</text>
<text x="203.7" y="132.5">VBAT</text>
<text x="217.3" y="136.1">Header2</text>
<text x="218.9" y="132.5">2</text>
<text x="140.7" y="138.5">P10</text>
<text x="142.4" y="142.1">1</text>
<text x="147.6" y="142.1">2</text>
<text x="142.4" y="144.5">3</text>
<text x="142.4" y="146.8">5</text>
<text x="147.6" y="144.5">4</text>
<text x="147.6" y="146.8">6</text>
<text x="128.8" y="152.8">GND</text>
<text x="140.7" y="150.5">Header3X2</text>
<text x="140.7" y="155.2">P11</text>
<text x="157.5" y="152.8">GND</text>
<text x="120.6" y="158.9">VDD3_3</text>
<text x="142.4" y="158.9">1</text>
<text x="142.4" y="161.2">3</text>
<text x="147.6" y="158.9">2</text>
<text x="147.6" y="161.2">4</text>
<text x="162.7" y="158.9">VDD3_3</text>
<text x="140.7" y="167.1">Header3X2</text>
<text x="142.4" y="163.6">5</text>
<text x="147.6" y="163.6">6</text>
<text x="3.7" y="176.8">D</text>
<text x="189.8" y="176.8">Title</text>
<text x="273.9" y="176.8">D</text>
<text x="189.8" y="183.9">Size</text>
<text x="201.7" y="183.9">Number</text>
<text x="249.5" y="183.9">Revision</text>
<text x="189.8" y="191.1">Date:</text>
<text x="190.9" y="187.5">A4</text>
<text x="200.5" y="191.1">6/27/2023</text>
<text x="237.6" y="191.1">Sheet of</text>
<text x="35.6" y="197.1">1</text>
<text x="104.1" y="197.1">2</text>
<text x="173" y="197.1">3</text>
<text x="189.8" y="193.4">File:</text>
<text x="200.5" y="193.4">G:\Micky\..\Sheet1.SchDoc</text>
<text x="237.6" y="193.4">Drawn By:</text>
<text x="241.6" y="197.1">4</text>
</g>
</svg>
